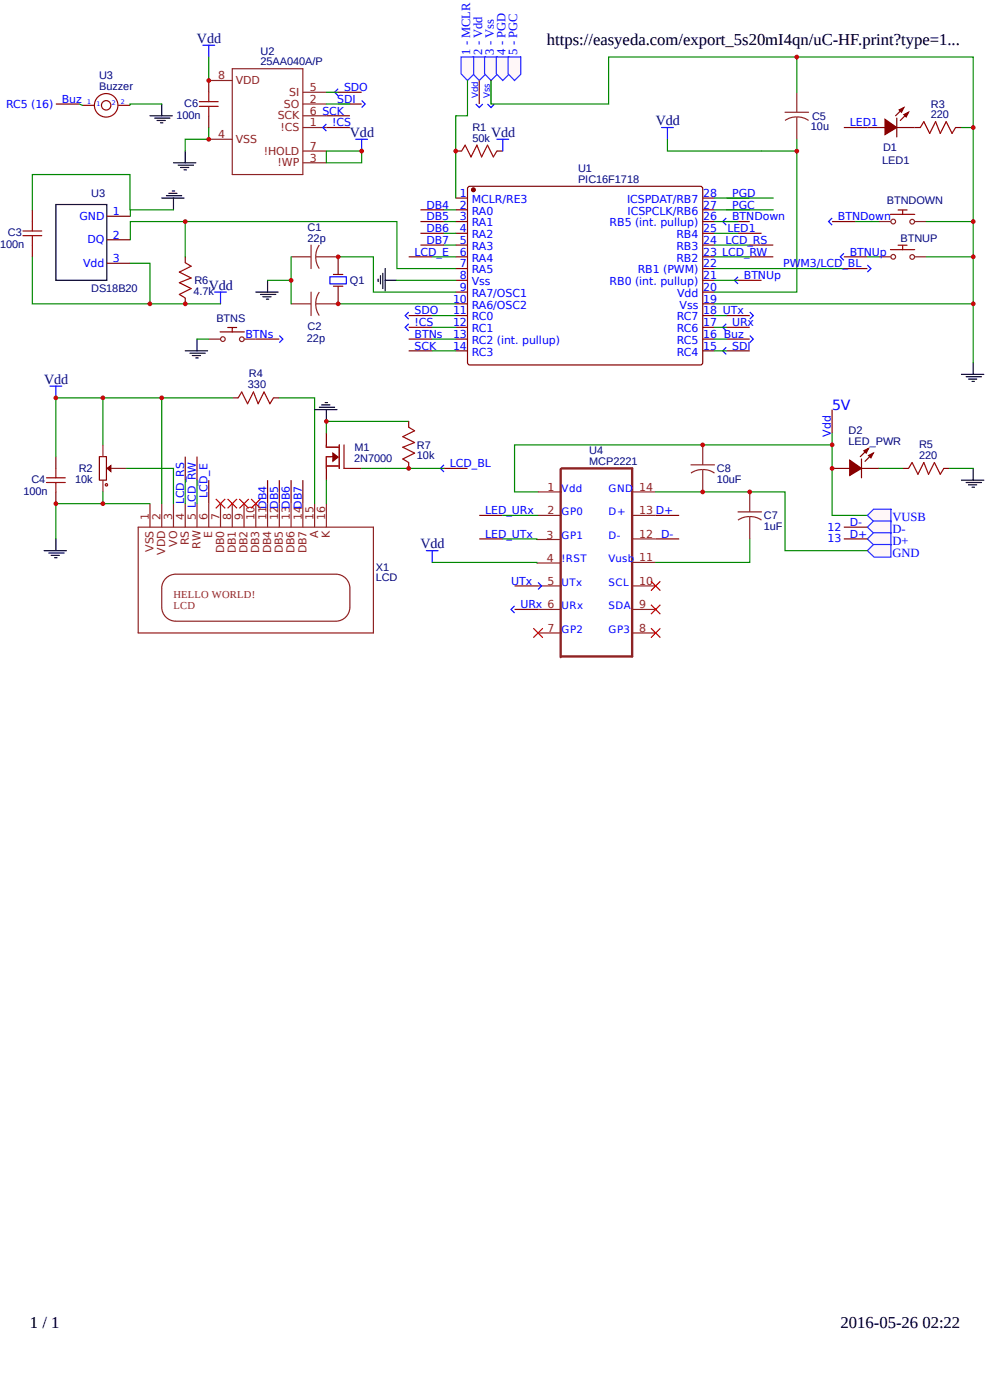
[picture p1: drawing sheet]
<svg xmlns="http://www.w3.org/2000/svg" width="210mm" height="297mm" viewBox="0 0 210 297" stroke-linecap="round" stroke-linejoin="round" font-family="sans-serif">
<g fill="#800" stroke="#800" stroke-width=".25">
<path d="M191.6 24.3l1-.5-.5 1z"/>
<path d="M190.6 23.3l1-.5-.5 1z"/>
<path d="M187.6 25.3l2.5 1.7-2.5 1.5z"/>
<circle cx="100.3" cy="40.3" r=".37"/>
</g>
<g fill="none" stroke="#800" stroke-width=".25">
<path d="M11.8 22.1h5M17.5 22.3h2.5M25 22.3h2.5M96.6 32h1.2M99.3 39.6h49.4l.3 .4-.1 37.2-.4 .2-49.2-.1-.2-.4v-36.9zM105.3 32h1.3M183.9 27h3.7M190.1 27h5M190.1 25.1v3.9M191.6 22.8l-1.8 1.8M192.6 23.8l-1.8 1.8M202.6 27h1.2"/>
<path d="M39.3 54.5v1.2M96.6 42h2.5M96.6 44.5h2.5M96.6 47h2.5M96.6 49.5h2.5M96.6 52h2.5M96.6 54.5h2.5M96.6 57h2.5M96.6 59.5h2.5M149 42h2.4M149 44.5h2.4M149 47h2.4"/>
<path d="M149 49.5h2.4M149 52h2.4M149 54.5h2.4M149 57h2.4M149 59.5h2.4M153.9 42h5M153.9 44.5h5M156.4 59.5h5M39.3 63.2v1.2M96.6 62h2.5M96.6 64.4h2.5M96.6 66.9h2.5"/>
<path d="M96.6 69.4h2.5M96.6 71.9h2.5M96.6 74.4h2.5M149 62h2.4M149 64.4h2.4M149 66.9h2.4M149 69.4h2.4M149 71.9h2.4M149 74.4h2.4"/>
</g>
<g fill="none" stroke="#000" stroke-width=".25">
<path d="M31.8 24.6h4.7M32.8 25.1h3.2M33.3 25.6h1.7M34 26.1h.5M34.3 22.1v2.5M36.8 34.5h4.7M37.8 35h3.2M38.3 35.5h1.7M39 36h.5M39.3 32v2.5M34.3 42h4.7M35.3 41.5h3.2"/>
<path d="M35.8 41h1.7M36.5 40.5h.5M36.8 42v2.5M39.3 74.4h4.7M40.3 74.9h3.2M40.8 75.4h1.7M41.5 75.9h.5M41.8 71.9v2.5M203.8 79.4h4.7M204.8 79.9h3.2M206.3 76.9v2.5M205.3 80.4h1.7"/>
<path d="M206 80.9h.5M9.3 116.8h4.8M10.3 117.3h3.3M10.8 117.8h1.8M11.6 118.3h.5M11.8 114.3v2.5"/>
</g>
<path d="M97.8 32l.8-1.2 1.2 2.5 1.3-2.5 1 2.5 1.2-2.5 1.3 2.5 .7-1.3M195.1 27l.7-1.2 1.3 2.5 1.2-2.5 1 2.5 1.3-2.5 1.2 2.5 .8-1.3M39.3 55.7l1.2 .8-2.5 1.2 2.5 1.3-2.5 1 2.5 1.2-2.5 1.2 1.3 .8" fill="none" stroke="#a00000" stroke-width=".25"/>
<path d="M44.3 12.1v5M16.8 22.1l.7 .2M34.3 22.1h-6.8v.2M44.3 27v2.5h-5v2.5M27.6 55.8h4.2v8.6h14.9M151.4 59.5h5M151.4 42h12.5M151.4 44.5h12.5M151.4 64.4h54.9v12.5" fill="none" stroke="#080" stroke-width=".25"/>
<path d="M43 9.6h2.5M44.3 9.6v2.5M156.4 58.7l-.7 .8 .7 .7M45.5 62h2.5M46.7 62v2.4M10.6 81.9h2.5M11.8 81.9v2.5" fill="none" stroke="#00f" stroke-width=".25"/>
<path d="M44.3 17.1h4.9M49.2 14.6h15v22.4h-15zM64.2 19.6h5M44.3 29.5h4.9M64.2 22.1h5M64.2 24.6h5M64.2 27h5M64.2 32h5M64.2 34.5h5M29.3 111.8h49.9v22.4h-49.9zM69.2 106.8v5M35.4 122.4l1.2-.5 .7-.1h33.9a2.99 2.99 0 0 1 3 3v4a2.99 2.99 0 0 1-3 3h-33.9a2.99 2.99 0 0 1-3-3v-4a2.99 2.99 0 0 1 1.1-2.4z" fill="none" stroke="#8d2323" stroke-width=".25"/>
<g fill="none" stroke="#900" stroke-width=".25">
<circle cx="22.5" cy="22.3" r="1"/>
<circle cx="22.5" cy="22.3" r="2.49"/>
</g>
<circle cx="39.3" cy="64.4" r=".5" fill="#c00"/>
<path d="M54.2 71.9h5M86.6 71.9h5" fill="none" stroke="#800" stroke-width=".25"/>
<path d="M59.2 71.2l.8 .7-.8 .8" fill="none" stroke="#00f" stroke-width=".25"/>
<path d="M36.8 44.5h-9.2v1.4M39.3 47v7.5M56.7 59.5h5M61.7 54.5v9.9M91.6 71.9h5" fill="none" stroke="#080" stroke-width=".25"/>
<path d="M56.7 59.5v2.5M54.2 62h4.8M55.2 62.4h3.3M55.7 62.9h1.8M56.5 63.4h.5" fill="none" stroke="#000" stroke-width=".25"/>
<path d="M61.7 54.5h4.2M65.9 52v5M66.9 54.5l.1 1 .7 1.5M66.9 54.5h4.8M67.7 52l-.7 1.4-.1 1.1M61.7 64.4h4.2M65.9 62v4.9M66.9 64.4l.1 1.1 .7 1.4M66.9 64.4h4.8M67.7 62l-.7 1.4-.1 1" fill="none" stroke="#8d2323" stroke-width=".25"/>
<circle cx="61.7" cy="59.5" r=".5" fill="#c00"/>
<path d="M22.6 45.9h5M22.6 50.9h5M22.6 55.8h5M70.7 58.2h2M71.7 54.5v3.7M70.7 60.7h2M71.7 60.7v3.7M153.9 71.9h5" fill="none" stroke="#800" stroke-width=".25"/>
<path d="M158.9 71.2l.8 .7-.8 .8" fill="none" stroke="#00f" stroke-width=".25"/>
<path d="M161.4 32h7.5M168.9 29.5v32.5h-17.5M183.9 54.5h2.4M71.7 64.4h24.9M151.4 71.9h2.5" fill="none" stroke="#080" stroke-width=".25"/>
<path d="M168.9 19.6v4.2M166.4 23.8h5M168.9 24.8l1.6 .3 .9 .5M168.9 24.8l-1.1 .1-1.4 .7M168.9 24.8v4.7" fill="none" stroke="#8d2323" stroke-width=".25"/>
<path d="M11.8 43.4h10.8v16.1h-10.8z" fill="none" stroke="#000" stroke-width=".25"/>
<path d="M69.9 58.7h3.5v1.5h-3.5z" fill="none" stroke="#00c" stroke-width=".25"/>
<circle cx="168.9" cy="32" r=".5" fill="#c00"/>
<path d="M153.9 69.4h5M153.9 66.9h5M139 109.3h5M139 114.3h5M109.1 124.3h5M109.1 129.3h5" fill="none" stroke="#800" stroke-width=".25"/>
<path d="M153.9 68.7l-.7 .7 .7 .8M158.9 66.2l.8 .7-.8 .8M109.1 128.5l-.8 .8 .8 .7M114.1 123.5l.7 .8-.7 .7" fill="none" stroke="#00f" stroke-width=".25"/>
<path d="M118.9 99.5v39.9M119 99.3h15v39.9h-15" fill="none" stroke="#8d2323" stroke-width=".5"/>
<g fill="none" stroke="#8d2323" stroke-width=".25">
<path d="M113.8 119.4h5M113.8 114.4h5M114.1 109.3h4.9M114.1 104.3h4.9M134 109.3h5M134 114.3h5M134 104.3h5M134 119.3h5M114.1 124.3h4.9M114.1 129.3h4.9M114.1 134.2h4.9M134 124.3h5"/>
<path d="M134 129.3h5M134 134.2h5"/>
</g>
<path d="M114.1 104.3h-5v-9.9h67.3v14.9h7.5" fill="none" stroke="#080" stroke-width=".25"/>
<g fill="#fff7f8" stroke="#430aff" stroke-width=".25">
<path d="M183.9 109.3l1.3-1.3h3.7l-.1 2.7h-3.5z"/>
<path d="M183.9 111.8l1.3-1.3h3.7l-.1 2.7h-3.5z"/>
<path d="M183.9 114.3l1.3-1.3h3.7l-.1 2.7h-3.5z"/>
<path d="M183.9 116.8l1.3-1.3h3.7l-.1 2.7h-3.5z"/>
</g>
<path d="M139 104.3h27.4v12.5h17.5" fill="none" stroke="#080" stroke-width=".25"/>
<path d="M146.5 98.6h4.9M149 99.6l1 .1 1.4 .6M149 99.6l-1.1 .1-1.4 .6M149 94.4v4.2M149 99.6v4.7" fill="none" stroke="#8d2323" stroke-width=".25"/>
<g fill="#c00">
<circle cx="149" cy="94.4" r=".5"/>
<circle cx="149" cy="104.3" r=".5"/>
</g>
<path d="M69.2 32h7.5v2.5h-7.5zM91.6 119.3h22.2v.1M106.6 114.3h7.2v.1M106.6 109.3h7.5M158.9 114.3v5h-19.9" fill="none" stroke="#080" stroke-width=".25"/>
<path d="M101.6 114.3h5M101.6 109.3h5M178.9 111.8h5M178.9 114.3h5" fill="none" stroke="#800" stroke-width=".25"/>
<path d="M75.4 29.5h2.5M76.7 29.5v2.5M90.4 116.8h2.5M91.6 116.8v2.5" fill="none" stroke="#00f" stroke-width=".25"/>
<circle cx="76.7" cy="32" r=".5" fill="#c00"/>
<path d="M46.6 70.4h5.2M48.3 69.5h1.9M49.2 69.5v.9" fill="none" stroke="#900" stroke-width=".25"/>
<g fill="none" stroke="#8d2323" stroke-width=".25">
<path d="M44.3 71.9h2.4M51.7 71.9h2.5"/>
<circle cx="47.2" cy="71.9" r=".5"/>
<circle cx="51.3" cy="72" r=".5"/>
</g>
<path d="M6.9 44.5v-7.5h20.6v7.5M41.8 71.9h2.5" fill="none" stroke="#080" stroke-width=".25"/>
<path d="M6.9 44.5v2.5M6.9 52v2.5M39.3 96.9v4.9" fill="none" stroke="#800" stroke-width=".25"/>
<path d="M4.9 50h3.9M4.9 49h3.9M6.9 47v2M6.9 50v2" fill="none" stroke="#a00000" stroke-width=".25"/>
<g fill="#000" stroke="#f00" stroke-width=".25">
<path d="M113.1 133.2l2 2zM113.1 135.2l2-2z"/>
<path d="M138 123.3l2 2zM140 123.3l-2 2z"/>
<path d="M138 128.3l2 2zM140 128.3l-2 2z"/>
<path d="M138 133.2l2 2zM138 135.2l2-2z"/>
</g>
<g fill="#fff7f8" stroke="#430aff" stroke-width=".25">
<path d="M100.2 12.1l2.7-.1v3.8l-1.3 1.3-1.4-1.5z"/>
<path d="M97.7 12.1l2.7-.1v3.8l-1.3 1.3-1.4-1.5z"/>
</g>
<path d="M99.1 17.1v7.5h-2.5v17.4" fill="none" stroke="#080" stroke-width=".25"/>
<circle cx="96.6" cy="32" r=".5" fill="#c00"/>
<path d="M102.7 12.1l2.7-.1v3.8l-1.3 1.3-1.4-1.5z" fill="#fff7f8" stroke="#430aff" stroke-width=".25"/>
<path d="M104.1 17.1v5" fill="none" stroke="#800" stroke-width=".25"/>
<path d="M103.3 22.1l.8 .7 .7-.7" fill="none" stroke="#00f" stroke-width=".25"/>
<g fill="#fff7f8" stroke="#430aff" stroke-width=".25">
<path d="M105.2 12.1l2.7-.1v3.8l-1.3 1.3-1.4-1.5z"/>
<path d="M107.7 12.1l2.7-.1v3.8l-1.3 1.3-1.4-1.5z"/>
</g>
<g fill="none" stroke="#8d2323" stroke-width=".25">
<path d="M186.3 47h2.5M186.3 54.5h2.5M193.8 47h2.5M193.8 54.5h2.5M66.7 106.8v5"/>
<circle cx="189.3" cy="47" r=".5"/>
<circle cx="189.3" cy="54.5" r=".5"/>
<circle cx="193.4" cy="54.5" r=".5"/>
<circle cx="193.4" cy="47" r=".5"/>
</g>
<path d="M104.1 17.1v5h24.9v-10h77.3v52.3M168.9 12.1v7.5" fill="none" stroke="#080" stroke-width=".25"/>
<path d="M188.7 45.5h5.2M188.7 52.9h5.2M190.4 44.5h1.9M190.4 52h1.9M191.3 44.6v.9M191.3 52v1" fill="none" stroke="#900" stroke-width=".25"/>
<circle cx="206.3" cy="64.4" r=".5" fill="#c00"/>
<path d="M203.8 27h2.5M84.1 59.5h12.5M91.6 74.4h5M151.4 66.9h2.5M151.4 69.4h2.5" fill="none" stroke="#080" stroke-width=".25"/>
<path d="M86.6 74.4h5" fill="none" stroke="#800" stroke-width=".25"/>
<path d="M80.1 59.2v.5M80.6 58.5v1.7M81.1 58v3.2M81.6 59.5h2.5M81.6 57v4.7" fill="none" stroke="#000" stroke-width=".25"/>
<circle cx="206.3" cy="27" r=".5" fill="#c00"/>
<g fill="none" stroke="#800" stroke-width=".25">
<path d="M71.7 19.6h5M101.6 17.1v5M71.7 22.1h5M178.9 27h5M86.6 54.5h5M89.1 49.5h5M89.1 44.5h5M89.1 47h5M89.1 52h5M153.9 47h5M156.4 49.5h5M178.9 54.5h5"/>
<path d="M86.6 66.9h5M86.6 69.4h5M153.9 74.4h5M176.4 86.9v5"/>
</g>
<g fill="none" stroke="#080" stroke-width=".25">
<path d="M69.2 19.6h2.5M69.2 22.1h5M141.5 29.5v2.5h19.9M91.6 54.5h5M94.1 49.5h2.5M94.1 44.5h2.5M94.1 47h2.5M94.1 52h2.5M151.4 49.5h5M151.4 52h7.5M151.4 57h27.5M196.3 54.5h10"/>
<path d="M91.6 66.9h5M91.6 69.4h5M151.4 74.4h2.5"/>
</g>
<path d="M71.7 18.8l-.8 .8 .8 .7M76.7 21.3l.7 .8-.7 .7M100.8 22.1l.8 .7 .7-.7M105.3 29.5h2.5M106.6 29.5v2.5M140.2 27h2.5M141.5 27v2.5M153.9 46.2l-.7 .8 .7 .7M178.9 53.7l-.8 .8 .8 .7M86.6 66.2l-.7 .7 .7 .8M86.6 68.7l-.7 .7 .7 .8M153.9 73.7l-.7 .7 .7 .8" fill="none" stroke="#00f" stroke-width=".25"/>
<circle cx="206.3" cy="54.5" r=".5" fill="#c00"/>
<path d="M196.3 47h10" fill="none" stroke="#080" stroke-width=".25"/>
<circle cx="206.3" cy="47" r=".5" fill="#c00"/>
<path d="M27.6 50.9v-3.9h56.5v10h12.5M151.4 47h5M181.4 47h4.9" fill="none" stroke="#080" stroke-width=".25"/>
<path d="M176.4 47h5" fill="none" stroke="#800" stroke-width=".25"/>
<path d="M176.4 46.2l-.8 .8 .8 .7" fill="none" stroke="#00f" stroke-width=".25"/>
<g fill="#c00">
<circle cx="39.3" cy="47" r=".5"/>
<circle cx="168.9" cy="12.1" r=".5"/>
<circle cx="71.7" cy="64.4" r=".5"/>
</g>
<path d="M71.7 54.5h7.5v7.5h17.4" fill="none" stroke="#080" stroke-width=".25"/>
<circle cx="71.7" cy="54.5" r=".5" fill="#c00"/>
<path d="M158.9 52h5" fill="none" stroke="#800" stroke-width=".25"/>
<path d="M6.9 54.5v9.9h24.9" fill="none" stroke="#080" stroke-width=".25"/>
<circle cx="31.8" cy="64.4" r=".5" fill="#c00"/>
<path d="M44.3 19.6v2M42.3 22.6h3.9M42.3 21.6h3.9M44.3 22.6v2M50.5 84.4l.7-1.3 1.3 2.5 1.2-2.5 1 2.5 1.3-2.5 1.2 2.5 .8-1.2M69.2 94.4v.5h2.7M69.2 98.8h2.7M70.7 96.9h-1.5v2.4M71.9 94.4v4.9M72.9 94.4v4.9h1.3" fill="none" stroke="#a00000" stroke-width=".25"/>
<path d="M44.3 17.1v2.5M44.3 24.6v2.4M178.9 57h5M49.2 84.4h1.3M58 84.4h1.2M69.2 91.9v2.5M69.2 99.3v2.5M74.2 99.3h2.5M94.1 99.3h5" fill="none" stroke="#800" stroke-width=".25"/>
<path d="M70.6 96.1l1.1 .9-1.1 .8z" fill="#800" stroke="#800" stroke-width=".25"/>
<path d="M69.2 86.9v2.5" fill="none" stroke="#000" stroke-width=".25"/>
<path d="M183.9 56.2l.7 .8-.7 .7M94.1 98.6l-.7 .7 .7 .8" fill="none" stroke="#00f" stroke-width=".25"/>
<path d="M76.7 99.3h4.9" fill="none" stroke="#080" stroke-width=".25"/>
<g fill="#c00">
<circle cx="44.3" cy="17.1" r=".5"/>
<circle cx="44.3" cy="29.5" r=".5"/>
</g>
<path d="M156.4 108.6h5M158.9 109.6l1.1 .1 1.4 .6M158.9 109.6l-1 .1-1.5 .6M158.9 104.3v4.3M158.9 109.6v4.7" fill="none" stroke="#8d2323" stroke-width=".25"/>
<circle cx="158.9" cy="104.3" r=".5" fill="#c00"/>
<path d="M158.9 54.5h5M176.4 99.3h3.7M182.6 99.3h3.7M182.6 97.4v3.9M184.1 95.1l-1.7 1.8M185.1 96.1l-1.7 1.7" fill="none" stroke="#800" stroke-width=".25"/>
<path d="M151.4 54.5h7.5" fill="none" stroke="#080" stroke-width=".25"/>
<g fill="#800" stroke="#800" stroke-width=".25">
<path d="M184.1 96.6l1-.5-.5 1z"/>
<path d="M183.1 95.6l1-.5-.5 1z"/>
<path d="M180.1 97.6l2.5 1.7-2.5 1.5z"/>
</g>
<circle cx="176.4" cy="99.3" r=".5" fill="#c00"/>
<path d="M86.6 90.6l1.3 .8-2.5 1.2 2.5 1.3-2.5 1 2.5 1.2-2.5 1.3 1.2 .7M192.6 99.3l.7-1.2 1.3 2.5 1.2-2.5 1 2.5 1.3-2.5 1.2 2.5 .8-1.3" fill="none" stroke="#a00000" stroke-width=".25"/>
<path d="M69.2 24.6h5M69.2 27h5M86.6 89.4v1.2M86.6 98.1v1.2M191.3 99.3h1.3M200.1 99.3h1.2M59.2 101.8v5M61.7 101.8v5M64.2 101.8v5" fill="none" stroke="#800" stroke-width=".25"/>
<path d="M59.2 84.4h7.5v22.4M81.6 99.3h12.5M86.6 89.4h-17.4v2.5M186.3 99.3h5M201.3 99.3h5M69.2 101.8v5" fill="none" stroke="#080" stroke-width=".25"/>
<path d="M66.7 86.9h4.7M67.7 86.4h3.2M68.2 85.9h1.7M68.9 85.4h.5M206.3 99.3v2.5M203.8 101.8h4.7M204.8 102.3h3.2M205.3 102.8h1.7M206 103.3h.5" fill="none" stroke="#000" stroke-width=".25"/>
<path d="M69.2 26.3l-.8 .7 .8 .8" fill="none" stroke="#00f" stroke-width=".25"/>
<path d="M56.7 106.8v5M59.2 106.8v5M61.7 106.8v5M64.2 106.8v5" fill="none" stroke="#8d2323" stroke-width=".25"/>
<g fill="#c00">
<circle cx="86.6" cy="99.3" r=".5"/>
<circle cx="69.2" cy="89.4" r=".5"/>
</g>
<g fill="none" stroke="#8d2323" stroke-width=".25">
<path d="M21.8 94.4v2.5M23.6 99.3h3.2M21.8 101.8v2.5M31.8 106.8v5M34.3 106.8v5M36.8 106.8v5M39.3 106.8v5M41.8 106.8v5M44.3 106.8v5M46.7 106.8v5M49.2 106.8v5M51.7 106.8v5"/>
<path d="M54.2 106.8v5"/>
</g>
<path d="M11.8 96.9v2.4M21.1 96.9h1.5l-.1 4.9h-1.4zM11.8 104.3v2.5M44.3 101.8v5M56.7 101.8v5" fill="none" stroke="#800" stroke-width=".25"/>
<path d="M11.8 96.9v-12.5h22.5v22.4M31.8 106.8h-20v7.5" fill="none" stroke="#080" stroke-width=".25"/>
<g fill="none" stroke="#a00000" stroke-width=".25">
<path d="M11.8 99.3v2M9.8 102.3h4M9.8 101.3h4M11.8 102.3v2"/>
<circle cx="22.6" cy="102.8" r=".25"/>
</g>
<path d="M22.7 99.3l.8-.5v1.2z" fill="#800" stroke="#800" stroke-width=".25"/>
<g fill="#c00">
<circle cx="11.8" cy="106.8" r=".5"/>
<circle cx="11.8" cy="84.4" r=".5"/>
</g>
<path d="M21.8 104.3v2.5" fill="none" stroke="#080" stroke-width=".25"/>
<circle cx="21.8" cy="106.8" r=".5" fill="#c00"/>
<path d="M21.8 84.4v10" fill="none" stroke="#080" stroke-width=".25"/>
<circle cx="21.8" cy="84.4" r=".5" fill="#c00"/>
<path d="M34.3 84.4h14.9" fill="none" stroke="#080" stroke-width=".25"/>
<circle cx="34.3" cy="84.4" r=".5" fill="#c00"/>
<g fill="#000" stroke="#f00" stroke-width=".25">
<path d="M45.7 105.8l2 2zM45.7 107.8l2-2z"/>
<path d="M48.2 105.8l2 2zM48.2 107.8l2-2z"/>
<path d="M50.7 105.8l2 2zM52.7 105.8l-2 2z"/>
</g>
<path d="M176.4 91.9v2.5" fill="none" stroke="#080" stroke-width=".25"/>
<circle cx="176.4" cy="94.4" r=".5" fill="#c00"/>
<path d="M26.8 99.3h10v7.5M39.3 101.8v5M41.8 101.8v5" fill="none" stroke="#080" stroke-width=".25"/>
<path d="M41.8 96.9v4.9" fill="none" stroke="#800" stroke-width=".25"/>
<path d="M53.2 105.8l2 2zM55.2 105.8l-2 2z" fill="#000" stroke="#f00" stroke-width=".25"/>
<g font-size="3.5">
<text x="115.9" y="9.5">https://easyeda.com/export_5s20mI4qn/uC-HF.print?type=1...</text>
<text x="6.3" y="281.8">1 / 1</text>
<text x="178.2" y="281.8">2016-05-26 02:22</text>
</g>
<g font-size="3" fill="#000080">
<text x="41.8" y="9.1">Vdd</text>
<text x="74.2" y="29">Vdd</text>
<text x="104.1" y="29">Vdd</text>
<text x="139" y="26.6">Vdd</text>
<text x="44.3" y="61.5">Vdd</text>
<text x="9.3" y="81.4">Vdd</text>
<text x="89.1" y="116.3">Vdd</text>
</g>
<text font-size="3" fill="#00f" x="176.4" y="86.9">5V</text>
<g font-size="2.7" fill="#00f">
<text x="99.7" y="11.6" transform="rotate(-90 99.7 11.6)">1 - MCLR</text>
<text x="102.2" y="11.6" transform="rotate(-90 102.2 11.6)">2 - Vdd</text>
<text x="104.7" y="11.6" transform="rotate(-90 104.7 11.6)">3 - Vss</text>
<text x="107.2" y="11.6" transform="rotate(-90 107.2 11.6)">4 - PGD</text>
<text x="109.6" y="11.6" transform="rotate(-90 109.6 11.6)">5 - PGC</text>
<text x="189.2" y="110.6">VUSB</text>
<text x="189.2" y="113.1">D-</text>
<text x="189.2" y="115.5">D+</text>
<text x="189.2" y="118">GND</text>
</g>
<g font-size="2.3" fill="#000080">
<text x="55.2" y="11.6">U2</text>
<text x="21" y="16.9">U3</text>
<text x="55.2" y="13.8">25AA040A/P</text>
<text x="21" y="19.1">Buzzer</text>
<text x="39.1" y="22.7">C6</text>
<text x="197.3" y="22.8">R3</text>
<text x="37.4" y="25.3">100n</text>
<text x="100.1" y="27.9">R1</text>
<text x="171.9" y="27.7">10u</text>
<text x="172.1" y="25.4">C5</text>
<text x="197.3" y="25.1">220</text>
<text x="100.1" y="30">50k</text>
<text x="187" y="34.7">LED1</text>
<text x="187.2" y="32">D1</text>
<text x="19.3" y="41.9">U3</text>
<text x="122.5" y="38.8">PIC16F1718</text>
<text x="122.5" y="36.5">U1</text>
<text x="188" y="43.3">BTNDOWN</text>
<text x="0" y="52.7">100n</text>
<text x="1.7" y="50.1">C3</text>
<text x="65.2" y="51.2">22p</text>
<text x="65.2" y="49">C1</text>
<text x="190.9" y="51.4">BTNUP</text>
<text x="19.3" y="61.9">DS18B20</text>
<text x="41" y="62.7">4.7k</text>
<text x="41.2" y="60.3">R6</text>
<text x="74.2" y="60.3">Q1</text>
<text x="45.9" y="68.2">BTNS</text>
<text x="65.2" y="70">C2</text>
<text x="65.1" y="72.5">22p</text>
<text x="52.6" y="82.4">330</text>
<text x="52.8" y="80">R4</text>
<text x="75.2" y="95.6">M1</text>
<text x="88.4" y="95.2">R7</text>
<text x="179.9" y="94.4">LED_PWR</text>
<text x="179.9" y="92.1">D2</text>
<text x="194.8" y="95.1">R5</text>
<text x="16.7" y="100.2">R2</text>
<text x="75.1" y="98">2N7000</text>
<text x="88.4" y="97.4">10k</text>
<text x="124.9" y="98.6">MCP2221</text>
<text x="124.9" y="96.4">U4</text>
<text x="151.9" y="100.2">C8</text>
<text x="194.8" y="97.4">220</text>
<text x="5" y="105">100n</text>
<text x="6.6" y="102.5">C4</text>
<text x="15.9" y="102.4">10k</text>
<text x="151.9" y="102.3">10uF</text>
<text x="161.9" y="112.3">1uF</text>
<text x="161.9" y="110.1">C7</text>
<text x="79.7" y="123.3">LCD</text>
<text x="79.7" y="121">X1</text>
</g>
<g font-size="2.3" fill="#8d2323">
<text x="46.3" y="16.8">8</text>
<text x="50" y="17.8">VDD</text>
<text x="60.2" y="22.8">SO</text>
<text x="61.3" y="20.3">SI</text>
<text x="65.7" y="19.3">5</text>
<text x="65.7" y="21.8">2</text>
<text x="46.3" y="29.3">4</text>
<text x="58.9" y="25.3">SCK</text>
<text x="59.4" y="27.8">!CS</text>
<text x="65.7" y="24.3">6 SCK</text>
<text x="65.7" y="26.8">1</text>
<text x="50" y="30.3">VSS</text>
<text x="55.9" y="32.8">!HOLD</text>
<text x="58.8" y="35.3">!WP</text>
<text x="65.7" y="31.8">7</text>
<text x="65.7" y="34.3">3</text>
<text x="116.1" y="104.1">1</text>
<text x="135.5" y="104.1">14</text>
<text x="31.5" y="110.3" transform="rotate(-90 31.5 110.3)">1</text>
<text x="34" y="110.3" transform="rotate(-90 34 110.3)">2</text>
<text x="36.5" y="110.3" transform="rotate(-90 36.5 110.3)">3</text>
<text x="39" y="110.3" transform="rotate(-90 39 110.3)">4</text>
<text x="41.5" y="110.3" transform="rotate(-90 41.5 110.3)">5 LCD_RW</text>
<text x="44" y="110.3" transform="rotate(-90 44 110.3)">6</text>
<text x="46.5" y="110.3" transform="rotate(-90 46.5 110.3)">7</text>
<text x="49" y="110.3" transform="rotate(-90 49 110.3)">8</text>
<text x="51.5" y="110.3" transform="rotate(-90 51.5 110.3)">9</text>
<text x="54" y="110.3" transform="rotate(-90 54 110.3)">10</text>
<text x="56.5" y="110.3" transform="rotate(-90 56.5 110.3)">11DB4</text>
<text x="59" y="110.3" transform="rotate(-90 59 110.3)">12DB5</text>
<text x="61.5" y="110.3" transform="rotate(-90 61.5 110.3)">13DB6</text>
<text x="63.9" y="110.3" transform="rotate(-90 63.9 110.3)">14DB7</text>
<text x="66.4" y="110.3" transform="rotate(-90 66.4 110.3)">15</text>
<text x="68.9" y="110.3" transform="rotate(-90 68.9 110.3)">16</text>
<text x="116.1" y="109.1">2</text>
<text x="135.5" y="109.1">13 D+</text>
<text x="32.5" y="117.1" transform="rotate(-90 32.5 117.1)">VSS</text>
<text x="35" y="117.7" transform="rotate(-90 35 117.7)">VDD</text>
<text x="37.5" y="115.9" transform="rotate(-90 37.5 115.9)">VO</text>
<text x="40" y="115.6" transform="rotate(-90 40 115.6)">RS</text>
<text x="42.5" y="116.3" transform="rotate(-90 42.5 116.3)">RW</text>
<text x="45" y="114" transform="rotate(-90 45 114)">E</text>
<text x="47.5" y="117.4" transform="rotate(-90 47.5 117.4)">DB0</text>
<text x="50" y="117.4" transform="rotate(-90 50 117.4)">DB1</text>
<text x="52.5" y="117.4" transform="rotate(-90 52.5 117.4)">DB2</text>
<text x="55" y="117.4" transform="rotate(-90 55 117.4)">DB3</text>
<text x="57.5" y="117.4" transform="rotate(-90 57.5 117.4)">DB4</text>
<text x="60" y="117.4" transform="rotate(-90 60 117.4)">DB5</text>
<text x="62.4" y="117.4" transform="rotate(-90 62.4 117.4)">DB6</text>
<text x="64.9" y="117.4" transform="rotate(-90 64.9 117.4)">DB7</text>
<text x="67.4" y="114.1" transform="rotate(-90 67.4 114.1)">A</text>
<text x="69.9" y="114.1" transform="rotate(-90 69.9 114.1)">K</text>
<text x="115.8" y="114.3">3</text>
<text x="115.9" y="119.2">4</text>
<text x="135.5" y="114.1">12</text>
<text x="135.5" y="119">11</text>
<text x="116.1" y="124">5</text>
<text x="135.5" y="124">10</text>
<text x="135.5" y="129">9</text>
<text x="116.1" y="134">7</text>
<text x="135.5" y="134">8</text>
</g>
<g font-size="2.3" fill="#00f">
<text x="1.3" y="22.8">RC5 (16)</text>
<text x="13.1" y="21.8">Buz</text>
<text x="71.5" y="21.8">SDI</text>
<text x="72.9" y="19.3">SDO</text>
<text x="70.4" y="26.8">!CS</text>
<text x="180.1" y="26.8">LED1</text>
<text x="97.5" y="41.8">1</text>
<text x="149.1" y="41.8">28</text>
<text x="155.2" y="41.8">PGD</text>
<text x="16.9" y="46.6">GND</text>
<text x="23.9" y="45.6">1</text>
<text x="90.4" y="44.3">DB4</text>
<text x="90.4" y="46.7">DB5</text>
<text x="97.5" y="44.3">2</text>
<text x="97.5" y="46.7">3</text>
<text x="100" y="43">MCLR/RE3</text>
<text x="100" y="45.5">RA0</text>
<text x="100" y="48">RA1</text>
<text x="129.2" y="48">RB5 (int. pullup)</text>
<text x="132.9" y="43">ICSPDAT/RB7</text>
<text x="133" y="45.5">ICSPCLK/RB6</text>
<text x="149.1" y="46.7">26</text>
<text x="149.1" y="44.3">27</text>
<text x="155.2" y="44.3">PGC</text>
<text x="155.2" y="46.7">BTNDown</text>
<text x="177.6" y="46.7">BTNDown</text>
<text x="18.6" y="51.6">DQ</text>
<text x="23.9" y="50.6">2</text>
<text x="90.4" y="49.2">DB6</text>
<text x="90.4" y="51.7">DB7</text>
<text x="97.5" y="49.2">4</text>
<text x="97.5" y="51.7">5</text>
<text x="100" y="50.5">RA2</text>
<text x="100" y="53">RA3</text>
<text x="143.4" y="53">RB3</text>
<text x="143.4" y="50.5">RB4</text>
<text x="149.1" y="51.7">24</text>
<text x="149.1" y="49.2">25</text>
<text x="153.8" y="51.7">LCD_RS</text>
<text x="154.2" y="49.2">LED1</text>
<text x="17.6" y="56.6">Vdd</text>
<text x="23.9" y="55.6">3</text>
<text x="87.9" y="54.2">LCD_E</text>
<text x="97.5" y="54.2">6</text>
<text x="97.5" y="56.7">7</text>
<text x="97.5" y="59.2">8</text>
<text x="100" y="55.5">RA4</text>
<text x="100" y="58">RA5</text>
<text x="135.2" y="58">RB1 (PWM)</text>
<text x="143.4" y="55.5">RB2</text>
<text x="149.1" y="59.2">21</text>
<text x="149.1" y="56.7">22</text>
<text x="149.1" y="54.2">23 LCD_RW</text>
<text x="157.7" y="59.2">BTNUp</text>
<text x="166" y="56.7">PWM3/LCD_BL</text>
<text x="180.1" y="54.2">BTNUp</text>
<text x="96" y="64.2">10</text>
<text x="97.5" y="61.7">9</text>
<text x="100" y="60.5">Vss</text>
<text x="100" y="62.9">RA7/OSC1</text>
<text x="100" y="65.4">RA6/OSC2</text>
<text x="129.2" y="60.5">RB0 (int. pullup)</text>
<text x="143.5" y="62.9">Vdd</text>
<text x="144" y="65.4">Vss</text>
<text x="149.1" y="64.2">19</text>
<text x="149.1" y="61.7">20</text>
<text x="52" y="71.7">BTNs</text>
<text x="87.9" y="71.7">BTNs</text>
<text x="87.9" y="66.7">SDO</text>
<text x="87.9" y="69.2">!CS</text>
<text x="96" y="66.7">11</text>
<text x="96" y="69.2">12</text>
<text x="96" y="71.7">13</text>
<text x="100" y="67.9">RC0</text>
<text x="100" y="70.4">RC1</text>
<text x="143.5" y="70.4">RC6</text>
<text x="143.5" y="67.9">RC7</text>
<text x="149.1" y="71.7">16 Buz</text>
<text x="149.1" y="69.2">17</text>
<text x="149.1" y="66.7">18 UTx</text>
<text x="155.2" y="69.2">URx</text>
<text x="87.9" y="74.2">SCK</text>
<text x="96" y="74.2">14</text>
<text x="100" y="72.9">RC2 (int. pullup)</text>
<text x="100" y="75.4">RC3</text>
<text x="143.5" y="75.4">RC4</text>
<text x="143.5" y="72.9">RC5</text>
<text x="149.1" y="74.2">15</text>
<text x="155.2" y="74.2">SDI</text>
<text x="176.1" y="92.6" transform="rotate(-90 176.1 92.6)">Vdd</text>
<text x="95.4" y="99.1">LCD_BL</text>
<text x="39" y="107" transform="rotate(-90 39 107)">LCD_RS</text>
<text x="44" y="105.6" transform="rotate(-90 44 105.6)">LCD_E</text>
<text x="102.8" y="109.1">LED_URx</text>
<text x="175.4" y="112.6">12</text>
<text x="180.1" y="111.6">D-</text>
<text x="102.8" y="114.1">LED_UTx</text>
<text x="140.1" y="114.1">D-</text>
<text x="175.4" y="115.1">13</text>
<text x="180.1" y="114.1">D+</text>
<text x="108.3" y="124">UTx</text>
<text x="110.3" y="129">URx 6</text>
</g>
<g font-size="2.2" fill="#00f">
<text x="119" y="104.3">Vdd</text>
<text x="129" y="104.3">GND</text>
<text x="119" y="109.3">GP0</text>
<text x="129" y="109.3">D+</text>
<text x="119" y="119.3">!RST</text>
<text x="119" y="114.3">GP1</text>
<text x="129" y="114.3">D-</text>
<text x="129" y="119.3">Vusb</text>
<text x="119" y="124.3">UTx</text>
<text x="129" y="124.3">SCL</text>
<text x="119" y="129.3">URx</text>
<text x="129" y="129.3">SDA</text>
<text x="119" y="134.2">GP2</text>
<text x="129" y="134.2">GP3</text>
</g>
<g font-size="2.2" fill="#8d2323">
<text x="36.8" y="126.8">HELLO WORLD!</text>
<text x="36.8" y="129.3">LCD</text>
</g>
<g font-size="1.8" fill="#00f">
<text x="101.3" y="20.8" transform="rotate(-90 101.3 20.8)">Vdd</text>
<text x="103.8" y="20.8" transform="rotate(-90 103.8 20.8)">Vss</text>
</g>
<g font-size="1.3" fill="#00f">
<text x="18.5" y="22.1">1</text>
<text x="20.4" y="22.4">1</text>
<text x="23.7" y="22.4">2</text>
<text x="25.6" y="22.1">2</text>
</g>
</svg>
